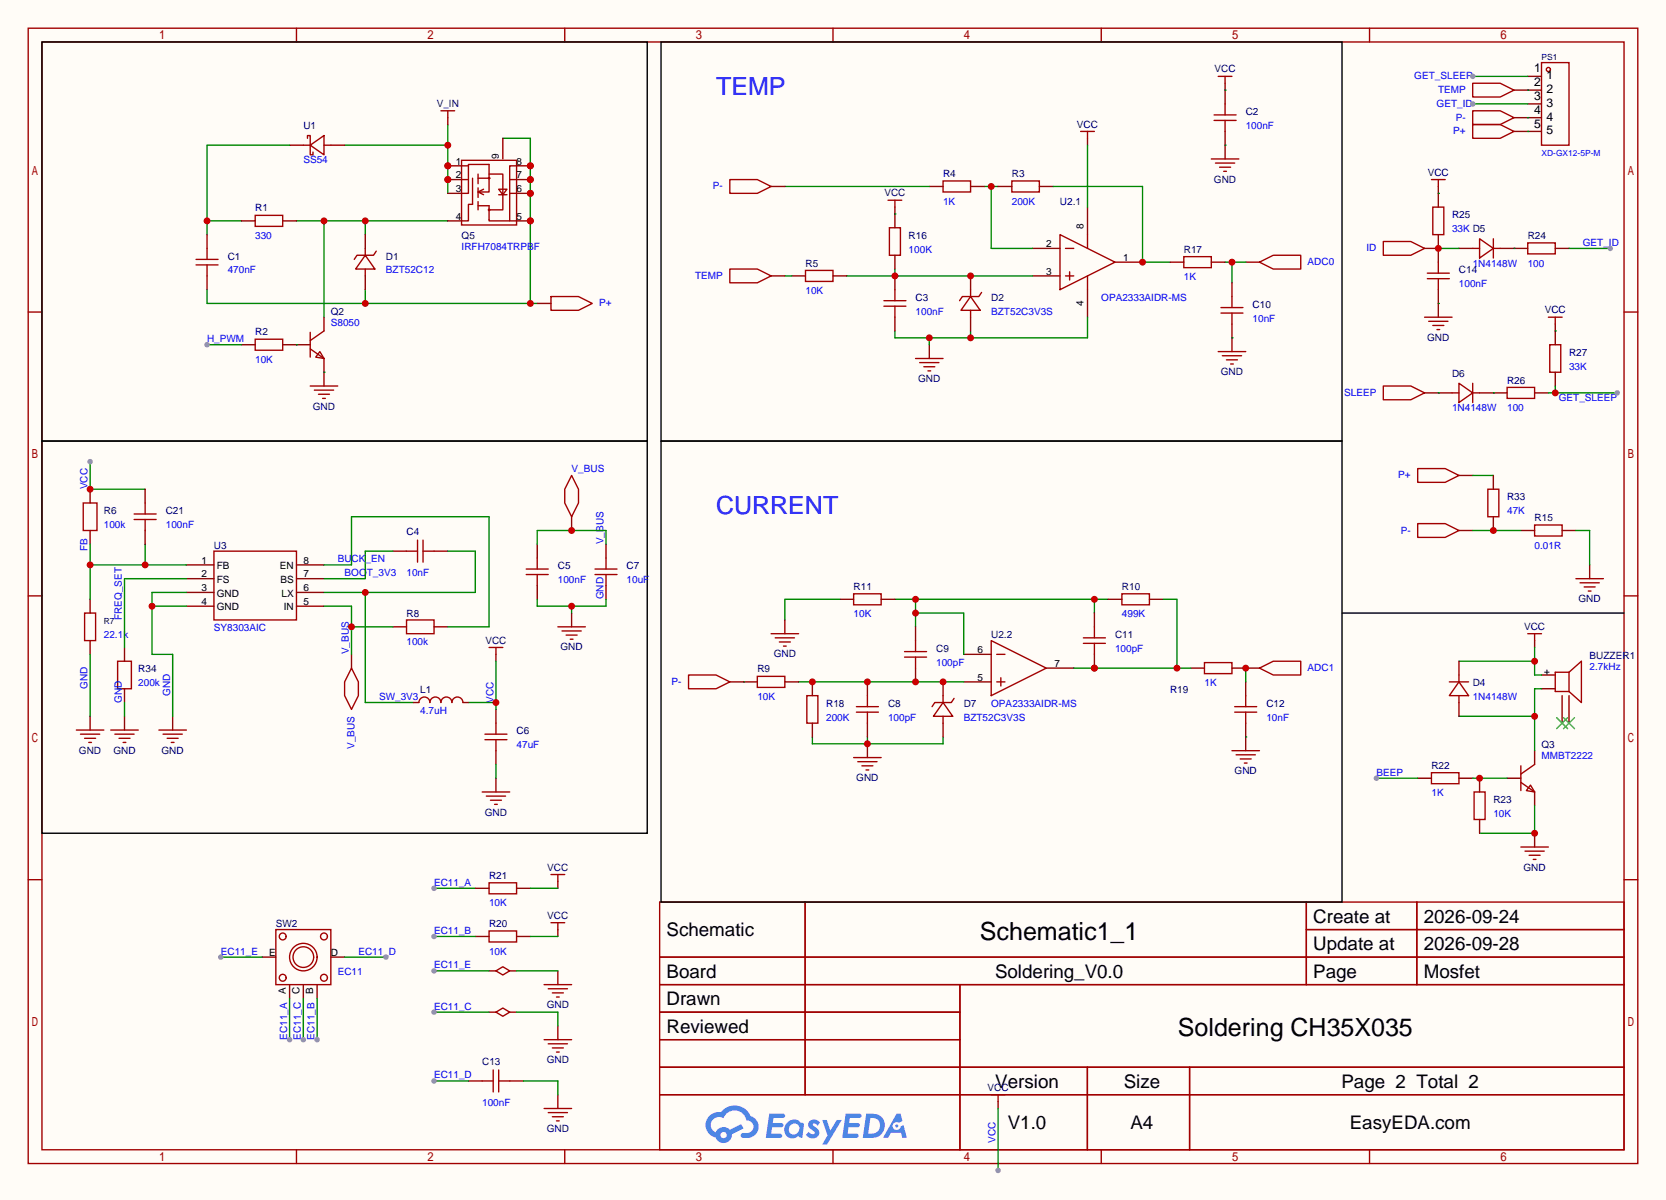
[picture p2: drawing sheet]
<svg xmlns="http://www.w3.org/2000/svg" width="308mm" height="221mm" viewBox="0 0 308 221" stroke-linecap="round" stroke-linejoin="round" font-family="sans-serif">
<path d="M0 0h307.6v221.5h-307.6z" fill="#fffcf7"/>
<g fill="none" stroke="#a10000" stroke-width=".25">
<path d="M5.2 5.2h297.2v209.6h-297.2zM7.7 7.7h292.1v204.5h-292.1zM54.7 5.2v2.5M104.3 5.2v2.5M153.8 5.2v2.5M203.3 5.2v2.5M252.9 5.2v2.5M5.2 57.6h2.5M299.8 57.6h2.6M5.2 110h2.5M299.8 110h2.6M5.2 162.4h2.5"/>
<path d="M121.8 166.5h178v45.7h-178zM121.8 176.7h178M148.7 166.5v35.6M241.2 166.5v15.2M241.2 171.6h58.6M261.6 166.5v15.2M299.8 162.4h2.6M121.8 181.7h178M121.8 186.8h55.4M121.8 197h178M121.8 191.9h55.4M177.2 181.7v30.5"/>
<path d="M200.8 197v15.2M219.6 197v15.2M54.7 212.2v2.6M104.3 212.2v2.6M121.8 202.1h178M153.8 212.2v2.6M203.3 212.2v2.6M252.9 212.2v2.6"/>
</g>
<g fill="#5487ff">
<path d="M149.5 206.9a1.3 1.3 0 0 1 1.9 .3l-.4 .6a.54 .54 0 0 0-1-.2l.2 .2a1.58 1.58 0 0 1 1 1.5 1.43 1.43 0 0 1-2.4 .2l.5-.6a.64 .64 0 0 0 .5 .5 .64 .64 0 0 0 .6-.3l-.1-.3a1.6 1.6 0 0 1-1.1-1.5z"/>
<path d="M151.8 206.7h.8l.7 2 1.2-2h.9l-2.7 4.5h-.9l1-1.6z"/>
<path d="M142 205.5h1.7a1.31 1.31 0 0 1 1.2 .2 .4 .4 0 0 1-.3 .6h-1.8l-.1 1h1.6a.4 .4 0 0 1 .3 .4 .4 .4 0 0 1-.4 .4h-1.6l-.2 1.2 .8-.1a1.23 1.23 0 0 1 1.2 .2 .39 .39 0 0 1-.4 .6h-2.6z"/>
<path d="M156.1 205.5h1.7a1.32 1.32 0 0 1 1.2 .2 .39 .39 0 0 1-.3 .6h-1.8l-.1 1h1.6a.4 .4 0 0 1 .4 .4 .4 .4 0 0 1-.5 .4h-1.6l-.2 1.1h.8a1.23 1.23 0 0 1 1.2 .2 .39 .39 0 0 1-.4 .6h-2.6z"/>
<path d="M165.5 205.6h.8l.3 1.3-.6 .3a.75 .75 0 0 0-1.1 .3 .75 .75 0 0 0 .5 1.1 .75 .75 0 0 0 .9-.7l.5-.3 .6 2.4h-.8l-.3-.9h-1.8l-.5 .9h-1z"/>
<path d="M159.9 205.6l-.6 4.4h1.4a2.27 2.27 0 0 0 2.7-2.3 2.27 2.27 0 0 0-2.7-2.1zM160.7 206.3a1.5 1.5 0 0 1 1.8 1.6 1.5 1.5 0 0 1-1.9 1.3h-.3z"/>
<path d="M145.4 207.2a1.62 1.62 0 0 0-.4 2.1 1.62 1.62 0 0 0 2 .6l.3-.2 .4 .2 .4 .1 .3-2.4-.1-.3-.5-.1a1.58 1.58 0 0 0-2.4 0zM146 207.7a.99 .99 0 0 1 1.6 .3 .99 .99 0 0 1-.9 1.4 .94 .94 0 0 1-1-.6 .94 .94 0 0 1 .3-1.1z"/>
<path d="M131 206a2.37 2.37 0 0 0 1.1 4 1.54 1.54 0 0 0 1.8 1 1.54 1.54 0 0 0 1.2-1.6l2.2-1.1-.5-.8-2.1 1a1.57 1.57 0 0 0-2.6 .5 1.5 1.5 0 0 1-.7-2.1 1.5 1.5 0 0 1 2.2-.5 2.23 2.23 0 0 1 2.3-1.4 2.23 2.23 0 0 1 2 1.8 1.16 1.16 0 0 1 1.2 1.1 1.16 1.16 0 0 1-1.1 1.2h-.7a.47 .47 0 0 0-.5 .4 .47 .47 0 0 0 .4 .5 2.23 2.23 0 0 0 2.2-.6 2.23 2.23 0 0 0 .5-2.3 2.16 2.16 0 0 0-1.3-1.1 3.2 3.2 0 0 0-5.5-.7l-1.1 .1zM133 209.5a.6 .6 0 0 1 1.2 0 .6 .6 0 0 1-1.2 0z"/>
<circle cx="165.6" cy="207.8" r=".28"/>
</g>
<path d="M63.6 26.8h19.1M82.7 23v12.7" fill="none" stroke="#008700" stroke-width=".25"/>
<g fill="#c00">
<circle cx="82.7" cy="26.8" r=".63"/>
<circle cx="82.7" cy="30.6" r=".63"/>
<circle cx="82.7" cy="33.1" r=".63"/>
</g>
<path d="M53.5 26.8h2.5M61.1 26.8h2.5" fill="none" stroke="#870000" stroke-width=".25"/>
<path d="M56 26.8h1.3M56.8 25.5v-.5h.5v3.6h.5v-.5M57.3 26.8l2.5-1.8v3.6zM59.8 26.8h1.3" fill="none" stroke="#a10000" stroke-width=".25"/>
<path d="M53.5 26.8h-15.3v16.5M38.2 40.8h6.4" fill="none" stroke="#008700" stroke-width=".25"/>
<circle cx="38.2" cy="40.8" r=".63" fill="#c00"/>
<path d="M54.7 40.8h28M59.8 40.8v17.7M67.4 40.8v2.5" fill="none" stroke="#008700" stroke-width=".25"/>
<g fill="#c00">
<circle cx="59.8" cy="40.8" r=".63"/>
<circle cx="67.4" cy="40.8" r=".63"/>
</g>
<path d="M92.8 25.5h5.1v30.5M38.2 53.5v2.5h61M67.4 53.5v2.5" fill="none" stroke="#008700" stroke-width=".25"/>
<g fill="#c00">
<circle cx="97.9" cy="56" r=".63"/>
<circle cx="97.9" cy="40.8" r=".63"/>
<circle cx="97.9" cy="35.7" r=".63"/>
<circle cx="97.9" cy="33.1" r=".63"/>
<circle cx="97.9" cy="30.6" r=".63"/>
<circle cx="67.4" cy="56" r=".63"/>
</g>
<path d="M44.6 40.8h2.5M52.2 40.8h2.5M59.8 58.5v2.6M99.2 56h2.5M44.6 63.6h2.5M52.2 63.6h5.1M59.8 66.2v5" fill="none" stroke="#870000" stroke-width=".25"/>
<path d="M47.1 39.8h5.1v2h-5.1zM101.7 54.7h5.1l2.5 1.3-2.5 1.3h-5.1zM47.1 62.6h5.1v2h-5.1zM57.3 64.4l2.5 1.8M57.3 61.3v4.6M57.3 71.2h5.1M58 72h3.6M58.8 72.8h2M59.1 64.9l.7 1.3-1.5-.3zM59.6 73.5h.5M59.8 61.1l-2.5 1.8" fill="none" stroke="#a10000" stroke-width=".25"/>
<path d="M38.2 63.6h6.4M54.7 63.6h.1M59.8 68.7h.1" fill="none" stroke="#008700" stroke-width=".25"/>
<circle cx="38.2" cy="63.6" r=".51" fill="#999"/>
<path d="M7.7 7.7h111.8v73.7h-111.8z" fill="none" stroke="#000" stroke-width=".25"/>
<path d="M200.8 38.2v5.1M190.6 45.8h5.1M190.6 50.9h5.1M200.8 53.5v5M205.9 48.4h5M177.9 125.9h5.1M177.9 120.8h5.1M193.2 123.3h5" fill="none" stroke="#870000" stroke-width=".25"/>
<path d="M195.7 43.3l10.2 5.1-10.2 5.1zM196.7 50.9h1.5M196.7 45.8h1.5M197.5 50.2v1.5M200.8 43.3v2.5M200.8 50.9v2.6M183 118.2l10.2 5.1-10.2 5.1zM184 120.8h1.5M184 125.9h1.5M184.8 125.1v1.5" fill="none" stroke="#a10000" stroke-width=".25"/>
<path d="M165.2 110.6h39.4M169 110.6v5.1M169 113.2h8.9v7.6M202.1 110.6v2.6" fill="none" stroke="#008700" stroke-width=".25"/>
<g fill="#c00">
<circle cx="202.1" cy="110.6" r=".63"/>
<circle cx="169" cy="110.6" r=".63"/>
<circle cx="169" cy="113.2" r=".63"/>
</g>
<path d="M181.7 34.4h2.6M183 34.4v11.4h7.6M156.3 50.9h34.3M165.2 49.7v1.2" fill="none" stroke="#008700" stroke-width=".25"/>
<circle cx="183" cy="34.4" r=".63" fill="#c00"/>
<path d="M200.8 58.5v3.9h-35.6v-1.3M171.6 62.4v1.2M179.2 61.1v1.3M147.4 125.9h30.5M150 136v1.3h24.1v-1.3M160.1 136v1.3" fill="none" stroke="#008700" stroke-width=".25"/>
<g fill="none" stroke="#a10000" stroke-width=".25">
<path d="M81.4 20.4h2.5M82.7 20.4v1.3M174.1 33.4h5.1v2h-5.1zM186.8 33.4h5.1v2h-5.1zM223.6 29.3h5.1M224.4 30.1h3.6M225.2 30.9h2M225.9 31.6h.5M67.4 47.1l1.8 2.6h-3.5zM67.4 45.8v1.3M67.4 49.7v1.2M69.5 46.4l-.5 .7h-3.1l-.5 .8"/>
<path d="M232.5 48.4l2.6-1.3h5.1v2.6h-5.1zM169 66.2h5.1M169.8 66.9h3.6M170.6 67.7h2M171.3 68.5h.5M224.9 64.9h5.1M225.7 65.7h3.5M226.4 66.4h2.1M227.2 67.2h.5M157.6 109.6h5.1v2h-5.1zM207.1 109.6h5.1v2h-5.1zM291 106.8h5"/>
<path d="M291.7 107.6h3.6M292.5 108.3h2M293.2 109.1h.6M222.4 122.3h5.1v2h-5.1zM232.5 123.3l2.6-1.3h5.1v2.6h-5.1z"/>
</g>
<g fill="none" stroke="#870000" stroke-width=".25">
<path d="M82.7 21.7v1.3M171.6 34.4h2.5M179.2 34.4h2.5M184.3 34.4h2.5M191.9 34.4h2.5M226.2 26.8v2.5M67.4 43.3v2.5M67.4 50.9v2.6M230 48.4h2.5M171.6 63.6v2.6M227.5 62.4v2.5M155.1 110.6h2.5"/>
<path d="M162.7 110.6h2.5M204.6 110.6h2.5M212.2 110.6h2.6M293.5 104.3v2.5M219.8 123.3h2.6M227.5 123.3h5"/>
</g>
<g fill="#c00">
<circle cx="179.2" cy="62.4" r=".63"/>
<circle cx="171.6" cy="62.4" r=".63"/>
</g>
<path d="M148.7 49.9h5.1v2h-5.1zM139.8 124.8h5.1v2.1h-5.1z" fill="none" stroke="#a10000" stroke-width=".25"/>
<path d="M146.2 50.9h2.5M153.8 50.9h2.5M137.3 125.9h2.5M144.9 125.9h2.5M160.1 125.9v2.5" fill="none" stroke="#870000" stroke-width=".25"/>
<path d="M144.9 50.9h1.3M137.3 125.9h.1" fill="none" stroke="#008700" stroke-width=".25"/>
<circle cx="160.1" cy="125.9" r=".63" fill="#c00"/>
<path d="M226.2 15.4v1.2M200.8 25.5v1.3M265.6 34.4v1.3M287.1 59.8v1.3M283.3 118.2v1.3M160.1 133.5v2.5M103 162.7v1.3M103 171.6v1.2" fill="none" stroke="#870000" stroke-width=".25"/>
<g fill="none" stroke="#a10000" stroke-width=".25">
<path d="M224.9 14.1h2.6M226.2 14.1v1.3M199.5 24.3h2.6M200.8 24.3v1.2M264.3 33.1h2.5M265.6 33.1v1.3M285.9 58.5h2.5M287.1 58.5v1.3M282.1 117h2.5M283.3 117v1.2M158.1 130.4h4.1M158.1 131.4h4.1"/>
<path d="M160.1 128.4v2M160.1 131.4v2.1M101.7 170.3h2.6M101.7 161.4h2.6M103 161.4v1.3M103 170.3v1.3"/>
</g>
<path d="M144.9 34.4h26.7M200.8 26.8v11.4M226.2 48.4h3.8M227.5 48.4v3.8M155.1 110.6h-10.2v3.8" fill="none" stroke="#008700" stroke-width=".25"/>
<path d="M7.7 81.4h111.8v72.4h-111.8z" fill="none" stroke="#000" stroke-width=".25"/>
<circle cx="227.5" cy="48.4" r=".63" fill="#c00"/>
<path d="M194.4 34.4h16.5v14h5.1" fill="none" stroke="#008700" stroke-width=".25"/>
<circle cx="210.9" cy="48.4" r=".63" fill="#c00"/>
<path d="M122 7.7h125.8v73.7h-125.8zM122 81.4h125.8v85.1h-125.8z" fill="none" stroke="#000" stroke-width=".25"/>
<path d="M214.8 110.6h2.5v12.7M198.2 123.3h21.6" fill="none" stroke="#008700" stroke-width=".25"/>
<g fill="#c00">
<circle cx="202.1" cy="123.3" r=".63"/>
<circle cx="217.3" cy="123.3" r=".63"/>
</g>
<path d="M160.1 137.3v2.5M230 136v2.6" fill="none" stroke="#870000" stroke-width=".25"/>
<path d="M227.5 138.6h5M228.2 139.3h3.6M229 140.1h2M229.7 140.8h.6" fill="none" stroke="#a10000" stroke-width=".25"/>
<circle cx="160.1" cy="137.3" r=".63" fill="#c00"/>
<g fill="none" stroke="#a10000" stroke-width=".25">
<path d="M271.9 15.4h5.1l2.5 1.2-2.5 1.3h-5.1zM284.6 11.6h5.1v15.2h-5.1zM134.7 33.1h5.1l2.6 1.3-2.6 1.3h-5.1zM271.9 20.4h5.1l2.5 1.3-2.5 1.3h-5.1zM271.9 23h5.1l2.5 1.3-2.5 1.2h-5.1zM134.7 49.7h5.1l2.6 1.2-2.6 1.3h-5.1zM179.2 54.7l1.8 2.6h-3.6zM179.2 53.5v1.2M179.2 57.3v1.2M181.2 54l-.5 .7h-3l-.5 .8M255.4 44.6h5.1l2.5 1.2-2.5 1.3h-5.1zM255.4 71.2h5.1l2.5 1.3-2.5 1.3h-5.1z"/>
<path d="M261.7 96.6h5.1l2.6 1.3-2.6 1.3h-5.1zM261.7 86.5h5.1l2.6 1.3-2.6 1.2h-5.1zM283.3 96.9h5.1v2h-5.1zM142.4 117h5M143.1 117.7h3.6M143.9 118.5h2M144.7 119.3h.5M127.1 124.6h5.1l2.5 1.3-2.5 1.2h-5.1zM157.6 139.8h5.1M158.4 140.6h3.5M159.1 141.4h2.1M159.9 142.1h.5"/>
<circle cx="285.9" cy="12.8" r=".38"/>
</g>
<g fill="none" stroke="#870000" stroke-width=".25">
<path d="M279.5 16.6h5.1M282.1 14.1h2.5M282.1 19.2h2.5M142.4 34.4h2.5M279.5 21.7h5.1M279.5 24.3h5.1M142.4 50.9h2.5M179.2 50.9v2.6M263 45.8h2.6M263 72.5h2.6M269.4 97.9h2.5M269.4 87.8h2.5"/>
<path d="M280.8 97.9h2.5M288.4 97.9h2.6M144.9 114.4v2.6M134.7 125.9h2.6"/>
</g>
<path d="M282.1 21.7h.1M282.1 24.3h.1M271.9 97.9h8.9M291 97.9h2.5v6.4" fill="none" stroke="#008700" stroke-width=".25"/>
<circle cx="179.2" cy="50.9" r=".63" fill="#c00"/>
<path d="M179.2 58.5v2.6M174.1 125.9v2.5" fill="none" stroke="#870000" stroke-width=".25"/>
<path d="M174.1 129.7l1.8 2.5h-3.6zM174.1 128.4v1.3M174.1 132.2v1.3M176.1 128.9l-.5 .8h-3l-.5 .7" fill="none" stroke="#a10000" stroke-width=".25"/>
<circle cx="174.1" cy="125.9" r=".63" fill="#c00"/>
<path d="M165.2 39.5v2.5M165.2 47.1v2.6M216 48.4h2.6M223.6 48.4h2.6M227.5 52.2v2.5M227.5 59.8v2.6M150 125.9v2.5M174.1 133.5v2.5M230 125.9v2.5M230 133.5v2.5" fill="none" stroke="#870000" stroke-width=".25"/>
<path d="M164.2 42h2v5.1h-2zM218.6 47.4h5v2h-5zM225.4 56.8h4.1M225.4 57.8h4.1M227.5 54.7v2.1M227.5 57.8v2M149 128.4h2v5.1h-2zM228 130.4h4M228 131.4h4M230 128.4v2M230 131.4v2.1" fill="none" stroke="#a10000" stroke-width=".25"/>
<path d="M227.5 62.4h.1" fill="none" stroke="#008700" stroke-width=".25"/>
<circle cx="150" cy="125.9" r=".63" fill="#c00"/>
<path d="M169 115.7v2.5M150 133.5v2.5M169 123.3v2.6" fill="none" stroke="#870000" stroke-width=".25"/>
<circle cx="169" cy="125.9" r=".63" fill="#c00"/>
<path d="M169 118.2v2.1M167 120.3h4.1M167 121.3h4.1M169 121.3v2" fill="none" stroke="#a10000" stroke-width=".25"/>
<path d="M202.1 113.2v2.5M202.1 120.8v2.5" fill="none" stroke="#870000" stroke-width=".25"/>
<circle cx="202.1" cy="123.3" r=".63" fill="#c00"/>
<path d="M200 117.7h4.1M200 118.7h4.1M202.1 115.7v2M202.1 118.7v2.1" fill="none" stroke="#a10000" stroke-width=".25"/>
<path d="M230 123.3v2.6" fill="none" stroke="#008700" stroke-width=".25"/>
<circle cx="230" cy="123.3" r=".63" fill="#c00"/>
<path d="M230 136h.1M53.5 184.3v7.6" fill="none" stroke="#008700" stroke-width=".25"/>
<g fill="none" stroke="#a10000" stroke-width=".25">
<path d="M50.9 171.6h10.2v10.1h-10.2z"/>
<circle cx="52.2" cy="172.8" r=".63"/>
<circle cx="56" cy="176.7" r="2.54"/>
<circle cx="56" cy="176.7" r="1.9"/>
<circle cx="59.8" cy="172.8" r=".63"/>
<circle cx="52.2" cy="180.5" r=".63"/>
<circle cx="59.8" cy="180.5" r=".63"/>
</g>
<path d="M48.4 176.7h2.5M61.1 176.7h2.5M53.5 181.7v2.6M56 181.7v2.6M58.5 181.7v2.6" fill="none" stroke="#870000" stroke-width=".25"/>
<circle cx="53.5" cy="191.9" r=".51" fill="#999"/>
<path d="M56 184.3v7.6" fill="none" stroke="#008700" stroke-width=".25"/>
<circle cx="56" cy="191.9" r=".51" fill="#999"/>
<path d="M58.5 184.3v7.6" fill="none" stroke="#008700" stroke-width=".25"/>
<circle cx="58.5" cy="191.9" r=".51" fill="#999"/>
<path d="M63.6 176.7h7.6" fill="none" stroke="#008700" stroke-width=".25"/>
<circle cx="71.2" cy="176.7" r=".51" fill="#999"/>
<path d="M40.8 176.7h7.6" fill="none" stroke="#008700" stroke-width=".25"/>
<circle cx="40.8" cy="176.7" r=".51" fill="#999"/>
<path d="M90.3 171.8h5.1v2.1h-5.1z" fill="none" stroke="#a10000" stroke-width=".25"/>
<path d="M87.8 172.8h2.5M95.4 172.8h2.5" fill="none" stroke="#870000" stroke-width=".25"/>
<path d="M80.1 164h7.7" fill="none" stroke="#008700" stroke-width=".25"/>
<circle cx="80.1" cy="164" r=".51" fill="#999"/>
<path d="M90.3 162.9h5.1v2.1h-5.1z" fill="none" stroke="#a10000" stroke-width=".25"/>
<path d="M87.8 164h2.5M95.4 164h2.5" fill="none" stroke="#870000" stroke-width=".25"/>
<path d="M80.1 172.8h7.7" fill="none" stroke="#008700" stroke-width=".25"/>
<circle cx="80.1" cy="172.8" r=".51" fill="#999"/>
<path d="M80.1 179.2h10.2M97.9 164h5.1M97.9 172.8h5.1" fill="none" stroke="#008700" stroke-width=".25"/>
<path d="M90.3 179.2h1.3M94.1 179.2h1.3M90.3 186.8h1.3M94.1 186.8h1.3" fill="none" stroke="#870000" stroke-width=".25"/>
<path d="M91.6 179.2l1.2-.8 1.3 .8-1.3 .8zM91.6 186.8l1.2-.7 1.3 .7-1.3 .8z" fill="none" stroke="#a10000" stroke-width=".25"/>
<circle cx="80.1" cy="179.2" r=".51" fill="#999"/>
<path d="M103 179.2v2.5M103 189.4v2.5M103 202.1v2.5" fill="none" stroke="#870000" stroke-width=".25"/>
<path d="M100.5 181.7h5M100.5 191.9h5M101.2 182.5h3.6M101.2 192.7h3.6M102 183.3h2M102 193.4h2M102.7 184h.6M102.7 194.2h.6M100.5 204.6h5M101.2 205.4h3.6M102 206.1h2M102.7 206.9h.6" fill="none" stroke="#a10000" stroke-width=".25"/>
<path d="M95.4 179.2h7.6M80.1 186.8h10.2" fill="none" stroke="#008700" stroke-width=".25"/>
<circle cx="80.1" cy="186.8" r=".51" fill="#999"/>
<path d="M80.1 199.5h6.4M95.4 186.8h7.6v2.6" fill="none" stroke="#008700" stroke-width=".25"/>
<path d="M86.5 199.5h2.5M94.1 199.5h2.5" fill="none" stroke="#870000" stroke-width=".25"/>
<path d="M89 199.5h2.1M91.1 197.5v4M92.1 197.5v4M92.1 199.5h2" fill="none" stroke="#a10000" stroke-width=".25"/>
<circle cx="80.1" cy="199.5" r=".51" fill="#999"/>
<path d="M283.3 119.5v5.1h1.3M269.4 122h13.9M96.6 199.5h6.4v2.6" fill="none" stroke="#008700" stroke-width=".25"/>
<path d="M284.6 124.6h2.5M284.6 127.1h2.5M288.4 128.4v5.1M289.7 128.4v5.1" fill="none" stroke="#870000" stroke-width=".25"/>
<path d="M289.7 124.1l2.3-2.1v7.7l-2.3-2.1M289.7 124.1v3.5M289.7 124.1h-2.6v3.5h2.6" fill="none" stroke="#a10000" stroke-width=".25"/>
<path d="M287.4 132.5l2 2M288.7 132.5l2 2M289.4 132.5l-2 2M290.7 132.5l-2 2" fill="none" stroke="#3c3" stroke-width=".25"/>
<circle cx="283.3" cy="122" r=".63" fill="#c00"/>
<path d="M283.3 138.6v2.5M278.3 143.6h2.5M283.3 146.2v2.5" fill="none" stroke="#870000" stroke-width=".25"/>
<path d="M280.8 144.4l2.5 1.8M280.8 141.4v4.5M282.6 144.9l.7 1.3-1.5-.3zM283.3 141.1l-2.5 1.8" fill="none" stroke="#a10000" stroke-width=".25"/>
<path d="M269.4 132.2h13.9M284.6 127.1h-1.3v11.5" fill="none" stroke="#008700" stroke-width=".25"/>
<circle cx="283.3" cy="132.2" r=".63" fill="#c00"/>
<path d="M283.3 153.8v2.5" fill="none" stroke="#870000" stroke-width=".25"/>
<path d="M280.8 156.3h5.1M281.6 157.1h3.5M282.3 157.9h2.1M283.1 158.6h.5" fill="none" stroke="#a10000" stroke-width=".25"/>
<path d="M283.3 148.7v5.1h-10.1" fill="none" stroke="#008700" stroke-width=".25"/>
<circle cx="283.3" cy="153.8" r=".63" fill="#c00"/>
<path d="M269.4 45.8h2.5M277 45.8h2.5M265.6 72.5h2.5M273.2 72.5h2.5M269.4 122v2.6M269.4 129.7v2.5M261.7 143.6h2.6M269.4 143.6h2.5M273.2 143.6v2.6" fill="none" stroke="#870000" stroke-width=".25"/>
<g fill="none" stroke="#a10000" stroke-width=".25">
<path d="M271.9 45.8h1.3M273.2 44.1l2.5 1.7-2.5 1.8zM275.7 45.8h1.3M275.7 44.1v3.5M268.1 72.5h1.3M269.4 70.7l2.5 1.8-2.5 1.8zM271.9 72.5h1.3M271.9 70.7v3.6M267.6 125.9h3.5M269.4 125.9l1.7 2.5h-3.5zM269.4 124.6v1.3M269.4 128.4v1.3"/>
<path d="M264.3 142.6h5.1v2.1h-5.1zM272.2 146.2h2v5.1h-2z"/>
</g>
<path d="M271.9 143.6h6.4" fill="none" stroke="#008700" stroke-width=".25"/>
<circle cx="273.2" cy="143.6" r=".63" fill="#c00"/>
<path d="M273.2 151.3v2.5" fill="none" stroke="#870000" stroke-width=".25"/>
<path d="M254.1 143.6h7.6" fill="none" stroke="#008700" stroke-width=".25"/>
<circle cx="254.1" cy="143.6" r=".51" fill="#999"/>
<path d="M264.5 38.2h2.1v5.1h-2.1zM282.1 44.8h5v2.1h-5zM278.3 71.5h5v2h-5zM286.1 63.6h2.1v5.1h-2.1z" fill="none" stroke="#a10000" stroke-width=".25"/>
<path d="M265.6 35.7v2.5M265.6 43.3v5.1M279.5 45.8h2.6M287.1 45.8h2.6M275.7 72.5h2.6M283.3 72.5h2.6M287.1 61.1v2.5M287.1 68.7v2.5" fill="none" stroke="#870000" stroke-width=".25"/>
<path d="M265.6 45.8h3.8M279.5 45.8h.1" fill="none" stroke="#008700" stroke-width=".25"/>
<circle cx="265.6" cy="45.8" r=".63" fill="#c00"/>
<path d="M265.6 53.5v2.5" fill="none" stroke="#870000" stroke-width=".25"/>
<path d="M263.5 50.4h4.1M263.5 51.4h4.1M265.6 48.4v2M265.6 51.4v2.1" fill="none" stroke="#a10000" stroke-width=".25"/>
<path d="M275.7 72.5h.1M285.9 72.5h12.7M287.1 61.1h.1M287.1 71.2v1.3" fill="none" stroke="#008700" stroke-width=".25"/>
<circle cx="287.1" cy="72.5" r=".63" fill="#c00"/>
<circle cx="298.6" cy="72.5" r=".51" fill="#999"/>
<path d="M271.9 14.1h10.2M265.6 35.7h.1M265.6 56h.1M265.6 72.5h.1" fill="none" stroke="#008700" stroke-width=".25"/>
<path d="M265.6 56v2.5" fill="none" stroke="#870000" stroke-width=".25"/>
<path d="M263 58.5h5.1M263.8 59.3h3.5M264.5 60.1h2.1M265.3 60.8h.5" fill="none" stroke="#a10000" stroke-width=".25"/>
<circle cx="271.9" cy="14.1" r=".51" fill="#999"/>
<path d="M271.9 19.2h10.2M282.1 16.6h.1" fill="none" stroke="#008700" stroke-width=".25"/>
<circle cx="271.9" cy="19.2" r=".51" fill="#999"/>
<path d="M289.7 45.8h7.6" fill="none" stroke="#008700" stroke-width=".25"/>
<circle cx="297.3" cy="45.8" r=".51" fill="#999"/>
<path d="M247.8 113.2h52" fill="none" stroke="#000" stroke-width=".25"/>
<path d="M92.8 25.5v3.8M95.4 30.6h2.5" fill="none" stroke="#870000" stroke-width=".25"/>
<path d="M85.2 29.6h10.2v11.9h-10.2zM85.2 33.1h1.3M85.2 30.6h1.3M87.2 37.7h-.7v3.1h-1.3M90.3 30.4h-3.8v5.3h-1.3M94.1 33.1h1.3M94.1 35.7h1.3M95.4 30.6h-1.3v10.2h-3.8v-.3M94.1 40.8h1.3" fill="none" stroke="#a10000" stroke-width=".25"/>
<circle cx="97.9" cy="30.6" r=".63" fill="#c00"/>
<path d="M95.4 33.1h2.5" fill="none" stroke="#870000" stroke-width=".25"/>
<circle cx="97.9" cy="33.1" r=".63" fill="#c00"/>
<path d="M95.4 35.7h2.5" fill="none" stroke="#870000" stroke-width=".25"/>
<circle cx="97.9" cy="35.7" r=".63" fill="#c00"/>
<path d="M95.4 40.8h2.5" fill="none" stroke="#870000" stroke-width=".25"/>
<circle cx="97.9" cy="40.8" r=".63" fill="#c00"/>
<path d="M82.7 35.7h2.5M82.7 33.1h2.5M82.7 40.8h2.5" fill="none" stroke="#870000" stroke-width=".25"/>
<circle cx="82.7" cy="33.1" r=".63" fill="#c00"/>
<path d="M82.7 30.6h2.5" fill="none" stroke="#870000" stroke-width=".25"/>
<circle cx="82.7" cy="30.6" r=".63" fill="#c00"/>
<g fill="none" stroke="#a10000" stroke-width=".25">
<path d="M87.2 32.9v4.8M88.3 32.1v1.8M88.3 34.7v1.7M88.3 37.2v1.5M88.3 38h2v2.5M88.3 32.9h2M89.3 34.9l-1 .5M90.3 32.1h2.5v6.6h-2.5M90.3 30.4v5h-2l1 .5M92.1 34.9h1.5l-.8 1zM92.1 35.9h1.5M164 37h2.5"/>
<path d="M165.2 37v1.2M36.2 47.9h4.1M36.2 48.9h4.1M38.2 45.8v2.1M38.2 48.9v2M15.4 92.8h2.5v5.1h-2.5zM77.1 99.7v4.1M78.1 99.7v4.1M105.5 87.8l1.3 2.5v2.5l-1.3 2.6-1.2-2.6v-2.5zM15.6 113.2h2.1v5h-2.1zM39.5 101.7h15.2v12.7h-15.2zM75.1 114.4h5v2.6h-5z"/>
<path d="M75.1 101.7h2M78.1 101.7h2M90.3 119.5h2.5M91.6 119.5v1.3M97.2 105h4M97.2 106h4M99.2 103v2M99.2 106v2.1M103 115.7h5.1M103.8 116.5h3.5M104.5 117.2h2.1M105.3 118h.5"/>
<path d="M109.9 105h4M109.9 106h4M111.9 103v2M111.9 106v2.1M14.1 134.7h5.1M14.9 135.5h3.5M15.6 136.3h2.1M16.4 137h.5M20.4 134.7h5.1M21.2 135.5h3.6M21.7 122h2.6v5.1h-2.6zM22 136.3h2"/>
<path d="M22.7 137h.5M29.3 134.7h5.1M30.1 135.5h3.6M30.9 136.3h2M31.6 137h.5M64.9 123.3l1.3 2.6v2.5l-1.3 2.5-1.3-2.5v-2.5zM89.5 135.5h4.1M89.5 136.5h4.1M91.6 133.5v2M91.6 136.5v2.1M89 146.2h5.1M89.8 146.9h3.5"/>
<path d="M90.6 147.7h2M91.3 148.5h.5M183 202.1h2.5M184.3 202.1v1.2"/>
<circle cx="90.3" cy="38.7" r=".13"/>
<circle cx="90.3" cy="32.9" r=".13"/>
</g>
<path d="M271.9 87.8h3.8M59.8 111.9h5.1v8.9M64.9 115.7h7.6M72.5 101.7h-5.1v5.1h-7.6" fill="none" stroke="#008700" stroke-width=".25"/>
<g fill="none" stroke="#870000" stroke-width=".25">
<path d="M165.2 38.2v1.3M38.2 43.3v2.5M38.2 50.9v2.6M16.6 90.3v2.5M16.6 97.9v2.6M105.5 95.4v2.5M16.6 110.6v2.6M16.6 118.2v2.6M23 119.5v2.5M34.4 104.3h5.1M34.4 106.8h5.1M34.4 109.3h5.1"/>
<path d="M34.4 111.9h5.1M54.7 104.3h5.1M54.7 106.8h5.1M54.7 109.3h5.1M54.7 111.9h5.1M72.5 101.7h2.6M72.5 115.7h2.6M80.1 101.7h2.6M80.1 115.7h2.6M99.2 100.5v2.5M99.2 108.1v2.5M105.5 113.2v2.5"/>
<path d="M111.9 100.5v2.5M111.9 108.1v2.5M16.6 132.2v2.5M23 127.1v2.6M23 132.2v2.5M31.9 132.2v2.5M64.9 120.8v2.5M91.6 120.8v1.2M91.6 130.9v2.6M91.6 138.6v2.5M91.6 143.6v2.6M184.3 203.3v1.3"/>
</g>
<circle cx="64.9" cy="115.7" r=".63" fill="#c00"/>
<path d="M16.6 104.3h17.8M16.6 100.5v10.1M26.8 100.5v3.8M59.8 104.3h5.1v-8.9h25.4v20.3h-7.6" fill="none" stroke="#008700" stroke-width=".25"/>
<g fill="#c00">
<circle cx="26.8" cy="104.3" r=".63"/>
<circle cx="16.6" cy="104.3" r=".63"/>
</g>
<path d="M28.1 111.9h6.3M34.4 106.8h-11.4v12.7M34.4 109.3h-6.3v11.5h3.8v11.4M23 129.7v2.5M91.6 141.1v2.5" fill="none" stroke="#008700" stroke-width=".25"/>
<circle cx="28.1" cy="111.9" r=".63" fill="#c00"/>
<path d="M99.2 110.6v1.3h12.7v-1.3M105.5 111.9v1.3M16.6 120.8v11.4" fill="none" stroke="#008700" stroke-width=".25"/>
<circle cx="105.5" cy="111.9" r=".63" fill="#c00"/>
<path d="M67.4 109.3v20.4h8.9M82.7 101.7h5.1v7.6h-28" fill="none" stroke="#008700" stroke-width=".25"/>
<circle cx="67.4" cy="109.3" r=".63" fill="#c00"/>
<path d="M86.5 129.7h5.1M91.6 122v8.9" fill="none" stroke="#008700" stroke-width=".25"/>
<circle cx="91.6" cy="129.7" r=".63" fill="#c00"/>
<path d="M184.3 204.6v11.4" fill="none" stroke="#008700" stroke-width=".25"/>
<circle cx="184.3" cy="216" r=".51" fill="#999"/>
<path d="M165.2 39.5h.1M99.2 100.5v-2.6h12.7v2.6" fill="none" stroke="#008700" stroke-width=".25"/>
<circle cx="105.5" cy="97.9" r=".63" fill="#c00"/>
<path d="M16.6 85.2v5.1h10.2" fill="none" stroke="#008700" stroke-width=".25"/>
<circle cx="16.6" cy="90.3" r=".63" fill="#c00"/>
<circle cx="16.6" cy="85.2" r=".51" fill="#999"/>
<path d="M165.2 50.9v2.6M26.8 90.3v2.5M26.8 97.9v2.6M76.3 129.7h1M85.5 129.7h1" fill="none" stroke="#870000" stroke-width=".25"/>
<path d="M24.8 94.9h4M24.8 95.9h4M26.8 92.8v2.1M26.8 95.9v2M77.3 129.7a1.02 1.02 0 0 1 1.1-1 1.02 1.02 0 0 1 1 1 1.02 1.02 0 0 1 1-1 1.02 1.02 0 0 1 1 1 1.02 1.02 0 0 1 1-1 1.02 1.02 0 0 1 1 1 1.02 1.02 0 0 1 1.1-1 1.02 1.02 0 0 1 1 1" fill="none" stroke="#a10000" stroke-width=".25"/>
<circle cx="165.2" cy="50.9" r=".63" fill="#c00"/>
<path d="M165.2 58.5v2.6M275.7 87.8v2.5M275.7 95.4v2.5" fill="none" stroke="#870000" stroke-width=".25"/>
<path d="M163.2 55.5h4.1M163.2 56.5h4.1M165.2 53.5v2M165.2 56.5v2M274.7 90.3h2v5.1h-2z" fill="none" stroke="#a10000" stroke-width=".25"/>
<circle cx="275.7" cy="97.9" r=".63" fill="#c00"/>
<path d="M226.2 16.6v2.6M226.2 24.3v2.5" fill="none" stroke="#870000" stroke-width=".25"/>
<path d="M226.2 19.2v2M224.2 21.2h4M224.2 22.2h4M226.2 22.2v2.1" fill="none" stroke="#a10000" stroke-width=".25"/>
<path d="M226.2 16.6h.1M226.2 26.8h.1" fill="none" stroke="#008700" stroke-width=".25"/>
<g font-size="4.6" fill="#00f">
<text x="132.2" y="17.4">TEMP</text>
<text x="132.2" y="94.9">CURRENT</text>
</g>
<g font-size="4.6">
<text x="180.9" y="173.4">Schematic1_1</text>
<text x="217.5" y="191.2">Soldering CH35X035</text>
</g>
<g font-size="3.5">
<text x="123.1" y="172.8">Schematic</text>
<text x="242.5" y="170.3">Create at</text>
<text x="262.9" y="170.3">2026-09-24</text>
<text x="242.5" y="175.4">Update at</text>
<text x="262.9" y="175.4">2026-09-28</text>
<text x="123.1" y="180.5">Board</text>
<text x="123.1" y="185.5">Drawn</text>
<text x="183.7" y="180.5">Soldering_V0.0</text>
<text x="242.5" y="180.5">Page</text>
<text x="262.9" y="180.5">Mosfet</text>
<text x="123.1" y="190.6">Reviewed</text>
<text x="183.8" y="200.8">Version</text>
<text x="207.5" y="200.8">Size</text>
<text x="247.7" y="200.8">Page 2 Total 2</text>
<text x="186.1" y="208.4">V1.0</text>
<text x="208.7" y="208.4">A4</text>
<text x="249.2" y="208.4">EasyEDA.com</text>
</g>
<g font-size="2.2">
<text x="283.2" y="13.4">1</text>
<text x="283.2" y="15.9">2</text>
<text x="285.5" y="14.7">1</text>
<text x="285.5" y="17.2">2</text>
<text x="283.2" y="18.5">3</text>
<text x="283.2" y="21">4</text>
<text x="283.2" y="23.5">5</text>
<text x="285.5" y="19.7">3</text>
<text x="285.5" y="22.3">4</text>
<text x="285.5" y="24.8">5</text>
</g>
<g font-size="1.8" fill="#000080">
<text x="224.2" y="13.4">VCC</text>
<text x="56" y="23.8">U1</text>
<text x="80.6" y="19.7">V_IN</text>
<text x="198.8" y="23.5">VCC</text>
<text x="230" y="21.3">C2</text>
<text x="174.1" y="32.7">R4</text>
<text x="186.8" y="32.7">R3</text>
<text x="224.1" y="33.7">GND</text>
<text x="263.6" y="32.4">VCC</text>
<text x="47.1" y="39">R1</text>
<text x="163.3" y="36.2">VCC</text>
<text x="195.7" y="37.8">U2.1</text>
<text x="268.1" y="40.3">R25</text>
<text x="42" y="47.9">C1</text>
<text x="71.2" y="47.9">D1</text>
<text x="85.2" y="44.1">Q5</text>
<text x="167.8" y="44.1">R16</text>
<text x="218.6" y="46.7">R17</text>
<text x="282.1" y="44.1">R24</text>
<text x="148.7" y="49.2">R5</text>
<text x="269.4" y="50.5">C14</text>
<text x="61.1" y="58.1">Q2</text>
<text x="169" y="55.5">C3</text>
<text x="183" y="55.5">D2</text>
<text x="231.3" y="56.8">C10</text>
<text x="285.2" y="57.8">VCC</text>
<text x="47.1" y="61.9">R2</text>
<text x="263.5" y="62.9">GND</text>
<text x="289.7" y="65.7">R27</text>
<text x="169.5" y="70.5">GND</text>
<text x="225.4" y="69.3">GND</text>
<text x="268.1" y="69.5">D6</text>
<text x="278.3" y="70.8">R26</text>
<text x="57.8" y="75.6">GND</text>
<text x="19.2" y="94.9">R6</text>
<text x="30.6" y="94.9">C21</text>
<text x="278.3" y="92.4">R33</text>
<text x="39.5" y="101.3">U3</text>
<text x="75.1" y="98.7">C4</text>
<text x="283.3" y="96.2">R15</text>
<text x="103" y="105.1">C5</text>
<text x="115.7" y="105.1">C7</text>
<text x="75.1" y="114">R8</text>
<text x="157.6" y="108.9">R11</text>
<text x="207.1" y="108.9">R10</text>
<text x="291.4" y="111.2">GND</text>
<text x="89.6" y="118.8">VCC</text>
<text x="183" y="117.8">U2.2</text>
<text x="205.9" y="117.8">C11</text>
<text x="281.4" y="116.3">VCC</text>
<text x="25.5" y="124.1">R34</text>
<text x="103.5" y="120.1">GND</text>
<text x="139.8" y="124.1">R9</text>
<text x="142.9" y="121.3">GND</text>
<text x="172.8" y="120.3">C9</text>
<text x="293.5" y="121.6">BUZZER1</text>
<text x="77.6" y="127.9">L1</text>
<text x="152.5" y="130.5">R18</text>
<text x="164" y="130.5">C8</text>
<text x="177.9" y="130.5">D7</text>
<text x="216" y="127.9">R19</text>
<text x="233.8" y="130.5">C12</text>
<text x="271.9" y="126.7">D4</text>
<text x="95.4" y="135.6">C6</text>
<text x="14.6" y="139.1">GND</text>
<text x="20.9" y="139.1">GND</text>
<text x="29.8" y="139.1">GND</text>
<text x="227.9" y="142.9">GND</text>
<text x="264.3" y="141.9">R22</text>
<text x="284.6" y="138.1">Q3</text>
<text x="158.1" y="144.2">GND</text>
<text x="275.7" y="148.3">R23</text>
<text x="89.5" y="150.5">GND</text>
<text x="101" y="160.7">VCC</text>
<text x="281.3" y="160.7">GND</text>
<text x="90.3" y="162.2">R21</text>
<text x="50.9" y="171.1">SW2</text>
<text x="90.3" y="171.1">R20</text>
<text x="101" y="169.6">VCC</text>
<text x="100.9" y="186.1">GND</text>
<text x="89" y="196.5">C13</text>
<text x="100.9" y="196.3">GND</text>
<text x="182.3" y="201.3">VCC</text>
<text x="100.9" y="209">GND</text>
</g>
<g font-size="1.8" fill="#00f">
<text x="261.1" y="14.7">GET_SLEEP</text>
<text x="265.5" y="17.2">TEMP</text>
<text x="230" y="23.8">100nF</text>
<text x="265.2" y="19.7">GET_ID</text>
<text x="268.8" y="22.3">P-</text>
<text x="268.3" y="24.8">P+</text>
<text x="56" y="30.1">SS54</text>
<text x="131.6" y="35">P-</text>
<text x="174.1" y="37.8">1K</text>
<text x="186.8" y="37.8">200K</text>
<text x="47.1" y="44.1">330</text>
<text x="85.2" y="46.1">IRFH7084TRPBF</text>
<text x="167.8" y="46.7">100K</text>
<text x="252.3" y="46.4">ID</text>
<text x="268.1" y="42.8">33K D5</text>
<text x="292.2" y="45.4">GET_ID</text>
<text x="42" y="50.5">470nF</text>
<text x="71.2" y="50.5">BZT52C12</text>
<text x="128.3" y="51.5">TEMP</text>
<text x="218.6" y="51.7">1K</text>
<text x="241.4" y="48.9">ADC0</text>
<text x="269.4" y="53">100nF</text>
<text x="271.9" y="49.2">1N4148W</text>
<text x="282.1" y="49.2">100</text>
<text x="110.6" y="56.6">P+</text>
<text x="148.7" y="54.3">10K</text>
<text x="169" y="58.1">100nF</text>
<text x="183" y="58.1">BZT52C3V3S</text>
<text x="203.3" y="55.5">OPA2333AIDR-MS</text>
<text x="231.3" y="59.4">10nF</text>
<text x="38.2" y="63.2">H_PWM</text>
<text x="61.1" y="60.1">S8050</text>
<text x="47.1" y="67">10K</text>
<text x="289.7" y="68.2">33K</text>
<text x="248.2" y="73.1">SLEEP</text>
<text x="268.1" y="75.9">1N4148W</text>
<text x="278.3" y="75.9">100</text>
<text x="287.8" y="74.1">GET_SLEEP</text>
<text x="105.5" y="87">V_BUS</text>
<text x="258.2" y="88.3">P+</text>
<text x="16.2" y="90.3" transform="rotate(-90 16.2 90.3)">VCC</text>
<text x="278.3" y="94.9">47K</text>
<text x="16.2" y="101.7" transform="rotate(-90 16.2 101.7)">FB</text>
<text x="19.2" y="97.5">100k</text>
<text x="30.6" y="97.5">100nF</text>
<text x="111.4" y="100.5" transform="rotate(-90 111.4 100.5)">V_BUS</text>
<text x="258.6" y="98.5">P-</text>
<text x="283.3" y="101.3">0.01R</text>
<text x="62.4" y="103.8">BUCK_EN</text>
<text x="63.6" y="106.3">BOOT_3V3</text>
<text x="75.1" y="106.3">10nF</text>
<text x="103" y="107.6">100nF</text>
<text x="115.7" y="107.6">10uF</text>
<text x="111.4" y="110.6" transform="rotate(-90 111.4 110.6)">GND</text>
<text x="157.6" y="114">10K</text>
<text x="207.1" y="114">499K</text>
<text x="19.2" y="117.8">22.1k</text>
<text x="22.5" y="114.4" transform="rotate(-90 22.5 114.4)">FREQ_SET</text>
<text x="39.5" y="116.5">SY8303AIC</text>
<text x="75.1" y="119">100k</text>
<text x="64.4" y="120.8" transform="rotate(-90 64.4 120.8)">V_BUS</text>
<text x="172.8" y="122.9">100pF</text>
<text x="205.9" y="120.3">100pF</text>
<text x="241.4" y="123.9">ADC1</text>
<text x="293.5" y="123.6">2.7kHz</text>
<text x="16.2" y="127.1" transform="rotate(-90 16.2 127.1)">GND</text>
<text x="22.5" y="129.7" transform="rotate(-90 22.5 129.7)">GND</text>
<text x="25.5" y="126.7">200k</text>
<text x="31.4" y="128.4" transform="rotate(-90 31.4 128.4)">GND</text>
<text x="70" y="129.2">SW_3V3</text>
<text x="77.6" y="131.7">4.7uH</text>
<text x="91.1" y="129.7" transform="rotate(-90 91.1 129.7)">VCC</text>
<text x="124" y="126.4">P-</text>
<text x="139.8" y="129.2">10K</text>
<text x="183" y="130.5">OPA2333AIDR-MS</text>
<text x="222.4" y="126.7">1K</text>
<text x="271.9" y="129.2">1N4148W</text>
<text x="152.5" y="133">200K</text>
<text x="164" y="133">100pF</text>
<text x="177.9" y="133">BZT52C3V3S</text>
<text x="233.8" y="133">10nF</text>
<text x="65.5" y="138.3" transform="rotate(-90 65.5 138.3)">V_BUS</text>
<text x="95.4" y="138.1">47uF</text>
<text x="254.1" y="143.2">BEEP</text>
<text x="284.6" y="140.1">MMBT2222</text>
<text x="264.3" y="147">1K</text>
<text x="275.7" y="150.8">10K</text>
<text x="80.1" y="163.5">EC11_A</text>
<text x="90.3" y="167.3">10K</text>
<text x="80.1" y="172.4">EC11_B</text>
<text x="40.8" y="176.2">EC11_E</text>
<text x="66.2" y="176.2">EC11_D</text>
<text x="80.1" y="178.7">EC11_E</text>
<text x="90.3" y="176.2">10K</text>
<text x="62.4" y="180">EC11</text>
<text x="53" y="191.9" transform="rotate(-90 53 191.9)">EC11_A</text>
<text x="55.5" y="191.9" transform="rotate(-90 55.5 191.9)">EC11_C</text>
<text x="58.1" y="191.9" transform="rotate(-90 58.1 191.9)">EC11_B</text>
<text x="80.1" y="186.4">EC11_C</text>
<text x="80.1" y="199.1">EC11_D</text>
<text x="89" y="204.1">100nF</text>
<text x="183.8" y="210.9" transform="rotate(-90 183.8 210.9)">VCC</text>
</g>
<g font-size="1.8">
<text x="92.1" y="29.3" transform="rotate(-90 92.1 29.3)">9</text>
<text x="84.2" y="35.5">3</text>
<text x="84.2" y="32.9">2</text>
<text x="84.2" y="30.4">1</text>
<text x="95.4" y="30.4">8</text>
<text x="95.4" y="32.9">7</text>
<text x="95.4" y="35.5">6</text>
<text x="84.2" y="40.5">4</text>
<text x="95.4" y="40.5">5</text>
<text x="193.2" y="45.6">2</text>
<text x="200.1" y="42.3" transform="rotate(-90 200.1 42.3)">8</text>
<text x="193.2" y="50.7">3</text>
<text x="207.4" y="48.2">1</text>
<text x="200.1" y="56.5" transform="rotate(-90 200.1 56.5)">4</text>
<text x="37.2" y="104">1</text>
<text x="37.2" y="106.6">2</text>
<text x="40" y="105.1">FB</text>
<text x="40" y="107.6">FS</text>
<text x="51.7" y="105.1">EN</text>
<text x="51.8" y="107.6">BS</text>
<text x="56" y="106.6">7</text>
<text x="56" y="104">8</text>
<text x="37.2" y="109.1">3</text>
<text x="37.2" y="111.7">4</text>
<text x="40" y="110.1">GND</text>
<text x="40" y="112.7">GND</text>
<text x="52" y="110.1">LX</text>
<text x="52.4" y="112.7">IN</text>
<text x="56" y="111.7">5</text>
<text x="56" y="109.1">6</text>
<text x="180.5" y="125.6">5</text>
<text x="180.5" y="120.5">6</text>
<text x="194.7" y="123.1">7</text>
<text x="285.1" y="124.6">+</text>
<text x="49.7" y="176.4">E</text>
<text x="61.1" y="176.4">D</text>
<text x="52.8" y="183.5" transform="rotate(-90 52.8 183.5)">A</text>
<text x="55.3" y="183.6" transform="rotate(-90 55.3 183.6)">C</text>
<text x="57.8" y="183.5" transform="rotate(-90 57.8 183.5)">B</text>
</g>
<g font-size="1.6" fill="#000080">
<text x="284.6" y="11.1">PS1</text>
<text x="19.2" y="115.2">R7</text>
</g>
<text font-size="1.6" fill="#00f" x="284.6" y="28.9">XD-GX12-5P-M</text>
</svg>
